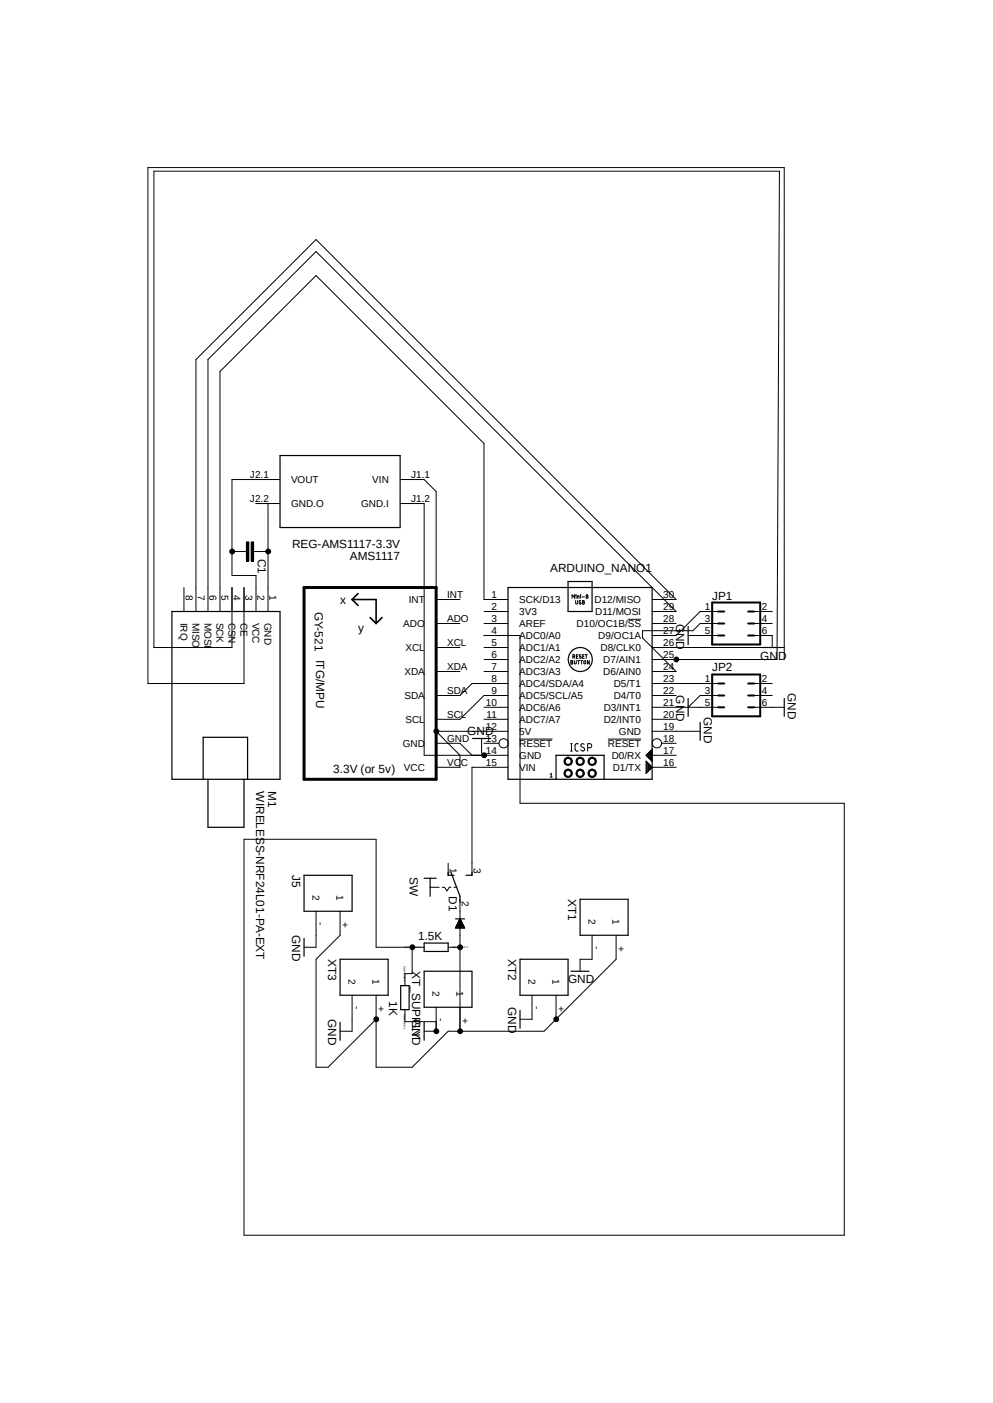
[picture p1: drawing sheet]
<svg xmlns="http://www.w3.org/2000/svg" width="210mm" height="297mm" viewBox="0 0 210 297" stroke-linecap="round" stroke-linejoin="round" font-family="sans-serif">
<path d="M31.2 35.4l147.5 226.2M178.7 35.4l-147.5 226.2" fill="none" stroke="#fff" stroke-width=".21"/>
<g fill="none" stroke="#000" stroke-width=".21">
<path d="M49.1 116.8h3M52.1 114.7h.5v4.1h-.5zM53.1 114.7h.5v4.1h-.5zM53.6 116.8h3.1M54.1 106.6h5.1M56.7 106.6v22.9M59.2 101.5h-10.1v20.3h5v7.7M84.6 106.6h5.1v53.3h17.7M84.6 101.5h5.1l2.5 2.6v50.7M38.9 124.4v5.1M44 129.5v-53.4l22.8-22.8 76.2 76.2h-5.1M49.1 124.4v12.7h-16.5v-100.9h132.2l-.5 103.4h-26.4"/>
<path d="M51.6 124.4v20.3h-20.3v-109.2h134.6v104.1M92.2 137.1h5.1M92.2 132h5.1M92.2 126.9h5.1M102.4 139.6h5M102.4 137.1h5M102.4 134.5h7.6v35.6h68.6v91.4h-127v-83.8h27.9v22.8h10.2M102.4 132h5M102.4 129.5h5M107.4 126.9h-5v-33l-35.6-35.6-20.3 20.4v50.8M120.7 139.8l.4 .2-.2 .2 .2 .1v.2l-.4 .1zM121 126.7v-.8l.2 .4 .3-.4v.8"/>
<path d="M121.2 139l.4-.1-.1-.3h-.3v.8M121.4 139l.2 .4M121.5 139.8l.1 .7h.2l.1-.7M121.8 127.1l.1 .8 .2-.1 .1-.7M121.8 125.9h.1M121.8 126.2v.5M121.9 138.9h.3M122.1 126.7v-.5h.4v.5M122.2 139.8h.4M122.3 138.6h-.4v.8h.4M122.4 139.8v.8M122.8 125.9h.1"/>
<path d="M122.8 126.2v.5M122.8 139.8h.4M122.9 127.2h-.4l.4 .6h-.4M122.9 138.7l-.2-.1-.2 .2 .4 .5-.4-.1M123 139.8v.8M123.1 126.4h.5M123.2 127.1l.4 .2-.2 .2 .2 .2-.2 .2h-.2zM123.2 127.5h.2M123.2 138.9h.3M123.5 139.9h.4v.6h-.4zM123.6 138.6h-.4v.8h.4M123.8 138.6h.4"/>
<path d="M124 125.9l.3 .1-.1 .2 .2 .3-.2 .2h-.2zM124 126.2h.2M124 138.6v.8M124.6 139.8v.8l-.4-.8v.8M132.8 131.1h2.8M137.9 137.1h28M137.9 132h5.1M137.9 126.9h5.1l-76.2-76.2-25.4 25.4v53.4M145.5 134.5h6.4M151.9 132h-3.8l-1.5 1.5h-10.7v1.5l7.1 7.2h-5.1M151.9 129.5h-3.8l-5.1 5h-5.1M159.5 134.5h3.8v2.6"/>
<path d="M159.5 132h3.8M159.5 129.5h3.8M92.2 154.8l5.1 5.1v2.5h-5.1M92.2 157.4h5.1l2.5 2.5M92.2 154.8h15.2M92.2 142.2h5.1M101.9 156.3v3.1l.5 .5M102.4 157.4h3.1M102.4 152.3h5M102.4 149.7h5M102.4 142.2h5M107.4 147.2h-5l-5.1 5.1h-5.1"/>
<path d="M107.4 144.7h-7.6l-2.5 2.5h-5.1M109.8 156.5h7M120.7 159h.3M120.7 157.4h.3M120.7 140.2h.2M120.9 157.4v1.6M122.3 157.4l-.5 .1-.2 .3 .1 1 .3 .2h.3M123.6 157.6l-.4-.2a.34 .34 0 0 0-.3 .3 .34 .34 0 0 0 .1 .4l.5 .2a.37 .37 0 0 1 .1 .4 .37 .37 0 0 1-.3 .3l-.5-.3M124.3 158.3h.5a.42 .42 0 0 0 .4-.4 .42 .42 0 0 0-.4-.5h-.5v1.6M128.6 156.5h7M137.9 159.9h5.1M137.9 154.8h10.2"/>
<path d="M137.9 152.3h5.1M137.9 149.7h14M137.9 147.2h5.1M137.9 144.7h14M139.9 157.4h3.1M151.9 147.2h-3.8l-2.6 2.5M159.5 149.7h6.4M159.5 147.2h3.8M159.5 144.7h3.8M107.4 162.4h-7.6v22.9M116.4 163.9l.2-.2v.8M116.4 164.5h.4"/>
<path d="M119.5 163.2l.6-.4v.3a.64 .64 0 0 1 .7 .8 .64 .64 0 0 1-1 .3 .64 .64 0 0 1 .1-1l.2-.1v-.3a.89 .89 0 0 1 .9 1.1 .89 .89 0 0 1-1.2 .6 .89 .89 0 0 1-.3-1.3zM119.5 160.6l.6-.3v.2a.64 .64 0 0 1 .7 .8 .64 .64 0 0 1-1 .4 .64 .64 0 0 1 .1-1.1l.2-.1v-.2a.89 .89 0 0 1 .9 1 .89 .89 0 0 1-1.2 .7 .89 .89 0 0 1-.3-1.4zM122 163.2l.7-.4v.3a.64 .64 0 0 1 .7 .8 .64 .64 0 0 1-1 .3 .64 .64 0 0 1 0-1l.3-.1v-.3a.89 .89 0 0 1 .9 1.1 .89 .89 0 0 1-1.3 .6 .89 .89 0 0 1-.3-1.3zM122 160.6l.7-.3v.2a.64 .64 0 0 1 .7 .8 .64 .64 0 0 1-1 .4 .64 .64 0 0 1 0-1.1l.3-.1v-.2a.89 .89 0 0 1 .9 1 .89 .89 0 0 1-1.3 .7 .89 .89 0 0 1-.3-1.4zM124.5 160.6l.7-.3v.2a.64 .64 0 0 1 .7 .8 .64 .64 0 0 1-1 .4 .64 .64 0 0 1 .1-1.1l.2-.1v-.2a.89 .89 0 0 1 .9 1 .89 .89 0 0 1-1.2 .7 .89 .89 0 0 1-.4-1.4zM124.5 163.2l.7-.4v.3a.64 .64 0 0 1 .7 .8 .64 .64 0 0 1-1 .3 .64 .64 0 0 1 .1-1l.2-.1v-.3a.89 .89 0 0 1 .9 1.1 .89 .89 0 0 1-1.2 .6 .89 .89 0 0 1-.4-1.3zM137.9 162.4h5.1M66.8 192.9v7.6h-2.5M71.9 192.9v5.1l-5.1 5.1v22.8h2.6l10.1-10.1M91 187.8h1.9M93.5 187.8h.5l.5 .8 .5-.8h.4M94.8 182.8v2.5"/>
<path d="M96 187.8h.6M96.4 196.3v.1M96.5 196.1v.3M96.6 195.9v.5M96.7 195.7v.7M96.8 195.6v.8M96.9 195.4v1M96.9 195.2v1.2M97 195v1.4M97.1 194.9v1.5M97.2 194.7v1.7M97.3 190.4v27.9"/>
<path d="M97.3 194.5l1 1.9h-1.9zM97.4 194.7v1.7M97.5 194.9v1.5M97.6 195v1.4M97.7 195.2v1.2M97.7 195.4v1M97.8 195.6v.8M97.9 195.7v.7M98 195.9v.5M98.1 196.1v.3M98.2 196.3v.1M125.2 198v5.1h-2.5v2.5"/>
<path d="M130.3 198v5.1l-15.2 15.2h-20.3l-7.6 7.6h-7.7v-15.2M74.5 210.7v7.6h-2.6M85.6 213.7v2.6h6.6M87.2 200.5v5.6h-1.6v2.6M92.2 213.2v5.1h-2.5M94.8 200.5h2.5M112.5 210.7v5.1h-2.5M117.6 210.7v5.1"/>
<circle cx="49.1" cy="116.8" r=".51"/>
<circle cx="56.7" cy="116.8" r=".51"/>
<circle cx="143" cy="139.6" r=".51"/>
<circle cx="92.3" cy="154.8" r=".51"/>
<circle cx="102.4" cy="159.9" r=".51"/>
<circle cx="106.5" cy="157.4" r=".98"/>
<circle cx="138.9" cy="157.4" r=".98"/>
<circle cx="79.6" cy="215.8" r=".51"/>
<circle cx="87.2" cy="200.5" r=".51"/>
<circle cx="92.3" cy="218.3" r=".51"/>
<circle cx="97.3" cy="218.3" r=".51"/>
<circle cx="97.3" cy="200.5" r=".51"/>
<circle cx="117.6" cy="215.8" r=".51"/>
</g>
<g fill="none" stroke="#000" stroke-width=".25">
<path d="M59.2 96.4h25.4v15.3h-25.4zM36.4 129.5h22.8v35.5h-22.8zM107.4 124.4h30.5v40.6h-30.5zM120.1 123.1h5.1v6.4h-5.1zM145.5 132.6v3.8M161.4 137.1h3.8M99.9 156.3h3.9M136.8 159.7v.4M137 159.6v.7M137.2 159.3v1.2M137.4 159.2v1.5M137.6 159v1.9"/>
<path d="M137.8 158.8v2.2M137.9 158.6l-1.2 1.3 1.2 1.3M145.5 147.9v3.7M148.1 152.9v3.8M165.9 147.9v3.7M43 165v-8.9h9.4v8.9M44 165v10.1h7.6v-10.1M117.6 165v-5.1h10.2v5.1M136.7 161.2l1.2 1.2-1.2 1.3zM136.8 161.4v2.1M137 161.5v1.9M137.2 161.8v1.4"/>
<path d="M137.4 161.9v1.1M137.6 162.1v.7M137.8 162.3v.3M64.3 185.3h10.2v7.6h-10.2zM64.3 198.6v3.8M89.7 185.9h2.5M89.7 199.6h5.1v1.8h-5.1zM91 185.9v3.8M94.8 184.7v.6h1.2M95.4 184.7l1.9 5v1.3M96.4 194.5h1.9M97.3 194.5l1 1.9h-1.9z"/>
<path d="M99.8 184.7v.6h-1.2M122.7 190.4h10.1v7.6h-10.1zM71.9 203.1h10.2v7.6h-10.2zM71.9 216.4v3.8M84.8 208.7h1.7v5h-1.7zM89.7 205.6h10.1v7.6h-10.1zM89.7 216.4v3.8M110 203.1h10.1v7.6h-10.1zM110 213.9v3.8M120.8 205.6h3.8"/>
<circle cx="122.7" cy="139.6" r="2.54"/>
</g>
<g fill="#000">
<path d="M52.1 114.7h.5v4.1h-.5z" fill-rule="evenodd"/>
<path d="M53.1 114.7h.5v4.1h-.5z" fill-rule="evenodd"/>
<path d="M119.5 163.2l.6-.4v.3a.64 .64 0 0 1 .7 .8 .64 .64 0 0 1-1 .3 .64 .64 0 0 1 .1-1l.2-.1v-.3a.89 .89 0 0 1 .9 1.1 .89 .89 0 0 1-1.2 .6 .89 .89 0 0 1-.3-1.3z" fill-rule="evenodd"/>
<path d="M119.5 160.6l.6-.3v.2a.64 .64 0 0 1 .7 .8 .64 .64 0 0 1-1 .4 .64 .64 0 0 1 .1-1.1l.2-.1v-.2a.89 .89 0 0 1 .9 1 .89 .89 0 0 1-1.2 .7 .89 .89 0 0 1-.3-1.4z" fill-rule="evenodd"/>
<path d="M122 163.2l.7-.4v.3a.64 .64 0 0 1 .7 .8 .64 .64 0 0 1-1 .3 .64 .64 0 0 1 0-1l.3-.1v-.3a.89 .89 0 0 1 .9 1.1 .89 .89 0 0 1-1.3 .6 .89 .89 0 0 1-.3-1.3z" fill-rule="evenodd"/>
<path d="M122 160.6l.7-.3v.2a.64 .64 0 0 1 .7 .8 .64 .64 0 0 1-1 .4 .64 .64 0 0 1 0-1.1l.3-.1v-.2a.89 .89 0 0 1 .9 1 .89 .89 0 0 1-1.3 .7 .89 .89 0 0 1-.3-1.4z" fill-rule="evenodd"/>
<path d="M124.5 160.6l.7-.3v.2a.64 .64 0 0 1 .7 .8 .64 .64 0 0 1-1 .4 .64 .64 0 0 1 .1-1.1l.2-.1v-.2a.89 .89 0 0 1 .9 1 .89 .89 0 0 1-1.2 .7 .89 .89 0 0 1-.4-1.4z" fill-rule="evenodd"/>
<path d="M124.5 163.2l.7-.4v.3a.64 .64 0 0 1 .7 .8 .64 .64 0 0 1-1 .3 .64 .64 0 0 1 .1-1l.2-.1v-.3a.89 .89 0 0 1 .9 1.1 .89 .89 0 0 1-1.2 .6 .89 .89 0 0 1-.4-1.3z" fill-rule="evenodd"/>
<circle cx="49.1" cy="116.8" r=".51"/>
<circle cx="56.7" cy="116.8" r=".51"/>
<circle cx="143" cy="139.6" r=".51"/>
<circle cx="92.3" cy="154.8" r=".51"/>
<circle cx="102.4" cy="159.9" r=".51"/>
<circle cx="79.6" cy="215.8" r=".51"/>
<circle cx="87.2" cy="200.5" r=".51"/>
<circle cx="92.3" cy="218.3" r=".51"/>
<circle cx="97.3" cy="218.3" r=".51"/>
<circle cx="97.3" cy="200.5" r=".51"/>
<circle cx="117.6" cy="215.8" r=".51"/>
</g>
<path d="M64.3 124.4h27.9v40.6h-27.9z" fill="none" stroke="#000" stroke-width=".64"/>
<path d="M74.5 126.9h5v5.1M74.5 126.9l1.2 1.3M75.7 125.6l-1.2 1.3M78.3 130.7l1.2 1.3M80.8 130.7l-1.3 1.3" fill="none" stroke="#000" stroke-width=".34"/>
<g fill="none" stroke="#000" stroke-width=".42">
<path d="M150.6 127.6h10.2v8.8h-10.2zM151.9 129.5h1.3M151.9 132h1.3M151.9 134.5h1.3M158.2 129.5h1.3M158.2 132h1.3M158.2 134.5h1.3M150.6 142.8h10.2v8.8h-10.2zM151.9 144.7h1.3M151.9 147.2h1.3M151.9 149.7h1.3M158.2 144.7h1.3"/>
<path d="M158.2 147.2h1.3M158.2 149.7h1.3"/>
</g>
<g font-size="2.5">
<text x="54.5" y="118.3" transform="rotate(90 54.5 118.3)">C1</text>
<text x="61.8" y="116">REG-AMS1117-3.3V</text>
<text x="74" y="118.5">AMS1117</text>
<text x="116.4" y="121.1">ARDUINO_NANO1</text>
<text x="66.6" y="129.5" transform="rotate(90 66.6 129.5)">GY-521</text>
<text x="72" y="127.9">x</text>
<text x="143" y="132" transform="rotate(90 143 132)">GND</text>
<text x="150.6" y="126.9">JP1</text>
<text x="75.8" y="133.8">y</text>
<text x="66.8" y="139.6" transform="rotate(90 66.8 139.6)">ITG/MPU</text>
<text x="150.6" y="142.2">JP2</text>
<text x="160.8" y="139.6">GND</text>
<text x="143" y="147.2" transform="rotate(90 143 147.2)">GND</text>
<text x="166.6" y="146.7" transform="rotate(90 166.6 146.7)">GND</text>
<text x="98.8" y="155.6">GND</text>
<text x="148.8" y="151.8" transform="rotate(90 148.8 151.8)">GND</text>
<text x="54.1" y="167.5" transform="rotate(90 54.1 167.5)">WIRELESS-NRF24L01-PA-EXT</text>
<text x="56.7" y="167.5" transform="rotate(90 56.7 167.5)">M1</text>
<text x="70.5" y="163.7">3.3V (or 5v)</text>
<text x="61.8" y="185.3" transform="rotate(90 61.8 185.3)">J5</text>
<text x="86.7" y="185.6" transform="rotate(90 86.7 185.6)">SW</text>
<text x="94.9" y="189.7" transform="rotate(90 94.9 189.7)">D1</text>
<text x="120.1" y="190.4" transform="rotate(90 120.1 190.4)">XT1</text>
<text x="61.8" y="198" transform="rotate(90 61.8 198)">GND</text>
<text x="69.4" y="203.1" transform="rotate(90 69.4 203.1)">XT3</text>
<text x="88.4" y="199">1.5K</text>
<text x="107.4" y="203.1" transform="rotate(90 107.4 203.1)">XT2</text>
<text x="87.2" y="205.6" transform="rotate(90 87.2 205.6)">XT_SUPPLY</text>
<text x="120.1" y="208.2">GND</text>
<text x="69.4" y="215.8" transform="rotate(90 69.4 215.8)">GND</text>
<text x="82.3" y="212" transform="rotate(90 82.3 212)">1K</text>
<text x="87.2" y="215.8" transform="rotate(90 87.2 215.8)">GND</text>
<text x="107.4" y="213.2" transform="rotate(90 107.4 213.2)">GND</text>
</g>
<g font-size="2.1">
<text x="52.9" y="101.1">J2.1</text>
<text x="87" y="101.1">J1.1</text>
<text x="52.9" y="106.2">J2.2</text>
<text x="61.6" y="102.3">VOUT</text>
<text x="61.6" y="107.4">GND.O</text>
<text x="76.4" y="107.4">GND.I</text>
<text x="78.7" y="102.3">VIN</text>
<text x="87" y="106.2">J1.2</text>
<text x="39.3" y="125.9" transform="rotate(90 39.3 125.9)">8</text>
<text x="41.8" y="125.9" transform="rotate(90 41.8 125.9)">7</text>
<text x="44.3" y="125.9" transform="rotate(90 44.3 125.9)">6</text>
<text x="46.9" y="125.9" transform="rotate(90 46.9 125.9)">5</text>
<text x="49.4" y="125.9" transform="rotate(90 49.4 125.9)">4</text>
<text x="51.9" y="125.9" transform="rotate(90 51.9 125.9)">3</text>
<text x="54.5" y="125.9" transform="rotate(90 54.5 125.9)">2</text>
<text x="57" y="125.9" transform="rotate(90 57 125.9)">1</text>
<text x="38.1" y="131.8" transform="rotate(90 38.1 131.8)">IRQ</text>
<text x="40.7" y="131.8" transform="rotate(90 40.7 131.8)">MISO</text>
<text x="43.2" y="131.8" transform="rotate(90 43.2 131.8)">MOSI</text>
<text x="45.8" y="131.8" transform="rotate(90 45.8 131.8)">SCK</text>
<text x="48.3" y="131.8" transform="rotate(90 48.3 131.8)">CSN</text>
<text x="50.8" y="131.8" transform="rotate(90 50.8 131.8)">CE</text>
<text x="53.4" y="131.8" transform="rotate(90 53.4 131.8)">VCC</text>
<text x="55.9" y="131.8" transform="rotate(90 55.9 131.8)">GND</text>
<text x="86.4" y="127.7">INT</text>
<text x="94.6" y="131.6">ADO</text>
<text x="94.6" y="126.5">INT</text>
<text x="103.9" y="126.5">1</text>
<text x="103.9" y="129.1">2</text>
<text x="103.9" y="131.6">3</text>
<text x="109.8" y="127.7">SCK/D13</text>
<text x="109.8" y="130.2">3V3</text>
<text x="125.7" y="127.7">D12/MISO</text>
<text x="125.9" y="130.2">D11/MOSI</text>
<text x="140.2" y="131.6">28</text>
<text x="140.2" y="129.1">29</text>
<text x="140.2" y="126.5">30</text>
<text x="149.1" y="129.1">1</text>
<text x="149.1" y="131.6">3</text>
<text x="161.1" y="129.1">2</text>
<text x="161.1" y="131.6">4</text>
<text x="85.3" y="132.8">ADO</text>
<text x="85.8" y="137.8">XCL</text>
<text x="94.6" y="136.7">XCL</text>
<text x="103.9" y="134.2">4</text>
<text x="103.9" y="136.7">5</text>
<text x="109.8" y="132.8">AREF</text>
<text x="109.8" y="135.3">ADC0/A0</text>
<text x="109.8" y="137.8">ADC1/A1</text>
<text x="122" y="132.8">D10/OC1B/SS</text>
<text x="126.5" y="135.3">D9/OC1A</text>
<text x="127" y="137.8">D8/CLK0</text>
<text x="140.2" y="136.7">26</text>
<text x="140.2" y="134.2">27</text>
<text x="149.1" y="134.2">5</text>
<text x="161.1" y="134.2">6</text>
<text x="85.6" y="142.9">XDA</text>
<text x="94.6" y="141.8">XDA</text>
<text x="103.9" y="139.2">6</text>
<text x="103.9" y="141.8">7</text>
<text x="109.8" y="140.4">ADC2/A2</text>
<text x="109.8" y="142.9">ADC3/A3</text>
<text x="127.6" y="142.9">D6/AIN0</text>
<text x="127.6" y="140.4">D7/AIN1</text>
<text x="140.2" y="141.8">24</text>
<text x="140.2" y="139.2">25</text>
<text x="85.6" y="148">SDA</text>
<text x="94.6" y="146.9">SDA</text>
<text x="102.7" y="149.4">10</text>
<text x="103.9" y="144.3">8</text>
<text x="103.9" y="146.9">9</text>
<text x="109.8" y="145.5">ADC4/SDA/A4</text>
<text x="109.8" y="148">ADC5/SCL/A5</text>
<text x="129.8" y="148">D4/T0</text>
<text x="129.8" y="145.5">D5/T1</text>
<text x="140.2" y="149.4">21</text>
<text x="140.2" y="146.9">22</text>
<text x="140.2" y="144.3">23</text>
<text x="149.1" y="144.3">1</text>
<text x="149.1" y="146.9">3</text>
<text x="149.1" y="149.4">5</text>
<text x="161.1" y="144.3">2</text>
<text x="161.1" y="146.9">4</text>
<text x="161.1" y="149.4">6</text>
<text x="85.8" y="153.1">SCL</text>
<text x="94.6" y="151.9">SCL</text>
<text x="102.7" y="154.5">12</text>
<text x="102.9" y="151.9">11</text>
<text x="109.8" y="150.5">ADC6/A6</text>
<text x="109.8" y="153.1">ADC7/A7</text>
<text x="109.8" y="155.6">5V</text>
<text x="127.7" y="153.1">D2/INT0</text>
<text x="127.7" y="150.5">D3/INT1</text>
<text x="130.9" y="155.6">GND</text>
<text x="140.2" y="154.5">19</text>
<text x="140.2" y="151.9">20</text>
<text x="85.2" y="158.1">GND</text>
<text x="94.6" y="157">GND</text>
<text x="102.7" y="157">13</text>
<text x="102.7" y="159.6">14</text>
<text x="109.8" y="158.1">RESET</text>
<text x="109.8" y="160.7">GND</text>
<text x="128.6" y="158.1">RESET</text>
<text x="129.4" y="160.7">D0/RX</text>
<text x="140.2" y="159.6">17</text>
<text x="140.2" y="157">18</text>
<text x="85.4" y="163.2">VCC</text>
<text x="94.6" y="162.1">VCC</text>
<text x="102.7" y="162.1">15</text>
<text x="109.8" y="163.2">VIN</text>
<text x="129.6" y="163.2">D1/TX</text>
<text x="140.2" y="162.1">16</text>
<text x="95.1" y="183.8" transform="rotate(90 95.1 183.8)">1</text>
<text x="100.2" y="183.8" transform="rotate(90 100.2 183.8)">3</text>
<text x="66.1" y="189.4" transform="rotate(90 66.1 189.4)">2</text>
<text x="71.2" y="189.4" transform="rotate(90 71.2 189.4)">1</text>
<text x="97.7" y="190.8" transform="rotate(90 97.7 190.8)">2</text>
<text x="67.2" y="195.2" transform="rotate(90 67.2 195.2)">-</text>
<text x="72.3" y="195.2" transform="rotate(90 72.3 195.2)">+</text>
<text x="124.5" y="194.5" transform="rotate(90 124.5 194.5)">2</text>
<text x="129.5" y="194.5" transform="rotate(90 129.5 194.5)">1</text>
<text x="125.6" y="200.3" transform="rotate(90 125.6 200.3)">-</text>
<text x="130.7" y="200.3" transform="rotate(90 130.7 200.3)">+</text>
<text x="73.7" y="207.2" transform="rotate(90 73.7 207.2)">2</text>
<text x="78.8" y="207.2" transform="rotate(90 78.8 207.2)">1</text>
<text x="91.5" y="209.7" transform="rotate(90 91.5 209.7)">2</text>
<text x="96.6" y="209.7" transform="rotate(90 96.6 209.7)">1</text>
<text x="111.8" y="207.2" transform="rotate(90 111.8 207.2)">2</text>
<text x="116.8" y="207.2" transform="rotate(90 116.8 207.2)">1</text>
<text x="74.8" y="213" transform="rotate(90 74.8 213)">-</text>
<text x="79.9" y="213" transform="rotate(90 79.9 213)">+</text>
<text x="92.6" y="215.6" transform="rotate(90 92.6 215.6)">-</text>
<text x="97.7" y="215.6" transform="rotate(90 97.7 215.6)">+</text>
<text x="112.9" y="213" transform="rotate(90 112.9 213)">-</text>
<text x="118" y="213" transform="rotate(90 118 213)">+</text>
</g>
<g font-size=".6">
<text x="85.6" y="200.8">SpiceOrder 1</text>
<text x="95.7" y="200.8">SpiceOrder 2</text>
<text x="85.4" y="204.5" transform="rotate(90 85.4 204.5)">SpiceOrder 2</text>
<text x="85.4" y="214.7" transform="rotate(90 85.4 214.7)">SpiceOrder 1</text>
</g>
</svg>
